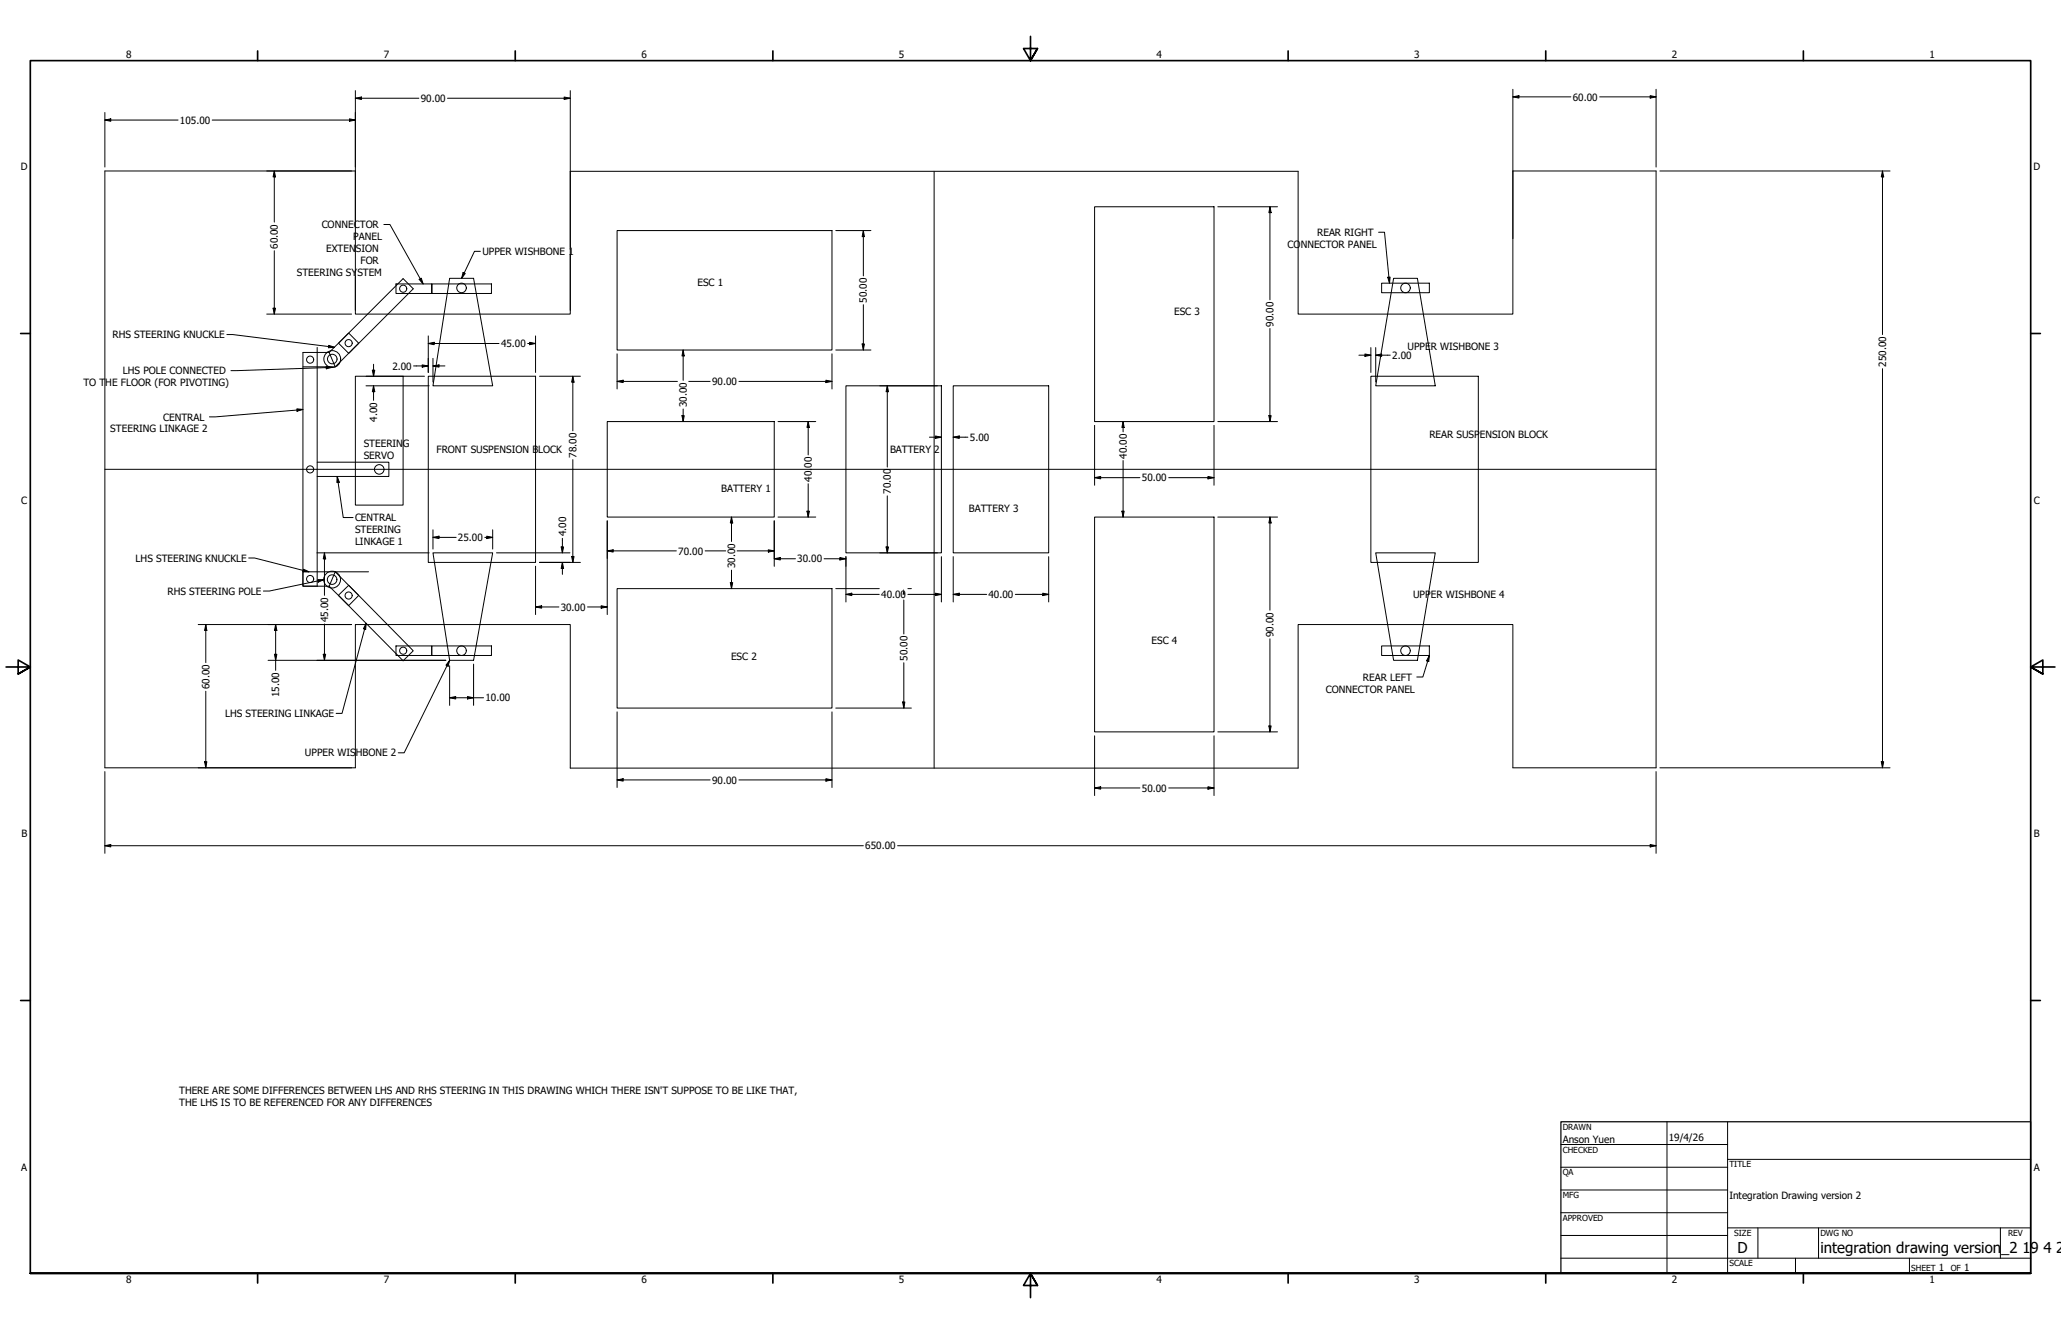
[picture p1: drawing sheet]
<svg xmlns="http://www.w3.org/2000/svg" width="864mm" height="559mm" viewBox="0 0 864 559" stroke-linecap="round" stroke-linejoin="round" font-family="sans-serif">
<!-- layer: Border (ANSI) -->
<g fill="none" stroke="#000" stroke-width=".7">
<path d="M431.8 15.2v10.2l-2.9-5.1h5.8l-2.9 5.1 2.9-5.1M107.9 21.3v4.1M215.9 21.3v4.1M323.8 21.3v4.1M539.8 21.3v4.1M647.7 21.3v4.1M755.6 21.3v4.1M8.6 139.7h4.1M850.9 139.7h4.1M2.5 279.4h10.2l-5.1-2.9v5.8l5.1-2.9-5.1 2.9M861.1 279.4h-10.2l5.1-2.9v5.8l-5.1-2.9 5.1 2.9M8.6 419.1h4.1"/>
<path d="M850.9 419.1h4.1M12.7 533.4v-508h838.2v508h-838.2h838.2M107.9 533.4v4.1M215.9 533.4v4.1M323.8 533.4v4.1M434.7 538.5l-2.9-5.1 2.9 5.1h-5.8l2.9-5.1v10.2M539.8 533.4v4.1M647.7 533.4v4.1M755.6 533.4v4.1"/>
</g>
<!-- layer: Title (ANSI) -->
<g fill="none" stroke="#000" stroke-width=".42">
<path d="M654 479.4h69.9M698.5 469.9v63.5M723.9 469.9v63.5M654 488.9h69.9M654 498.5h69.9M723.9 485.6h127M654 508h69.9M654 517.5h69.9M723.9 514.3h127M736.6 514.3v12.7M762 514.3v12.7M838.2 514.3v12.7"/>
<path d="M654 527h196.9M752.3 527v6.4M800.1 527v6.4"/>
</g>
<path d="M654 469.9h196.9v63.5h-196.9z" fill="none" stroke="#000" stroke-width=".51"/>
<!-- layer: Sketch Geometry (ANSI) -->
<g fill="none" stroke="#000" stroke-width=".42">
<path d="M43.9 71.6h105v60h90.1v-59.8h304.9v59.8h90v-60h60v250h-60v-60h-90v60.2h-304.9v-60.2h-90.1v60h-105zM391.4 71.8v250M258.6 96.6h90v50h-90zM458.7 86.6h50v90h-50zM165.9 118.9h15v4h-15zM168.9 116.7l4.3 4.3-27.1 27-4.2-4.2zM180.9 118.9h25v4h-25zM180.9 118.9v4M188.4 116.6h10l8 45h-25zM578.9 118.6h20v4h-20zM583.9 116.6h10l7.5 45h-24.9zM132.9 145.5v100.1h-6v-98h11"/>
<path d="M137.9 147.6l8.2-8.1 4.2 4.3-9.8 9.9h-13.6M137.9 147.6l2.6 6.1M148.9 157.6h20v54h-20zM179.5 157.6h44.9v78h-44.9zM574.4 157.6h45v78h-45zM254.4 176.6h70v40h-70zM354.5 161.6h40v70h-40zM399.4 161.6h40v70h-40zM43.9 196.6h650M132.9 193.6h30v6h-30M458.7 216.6h50v90h-50zM140.5 239.5l9.8 9.9-4.2 4.3-8.2-8.1"/>
<path d="M140.5 239.5h-13.6v6.1h11M140.5 239.5l-2.6 6.1M181.4 231.6h25l-8 45h-10zM576.5 231.6h24.9l-7.5 45h-10zM141.8 249.4l4.3-4.2 27.1 27.4-4.3 4.2zM258.6 246.6h90v50h-90zM165.9 270.6h15v4h-15zM180.9 270.6h25v4h-25zM578.9 270.6h20v4h-20z"/>
<circle cx="168.9" cy="120.9" r="1.49"/>
<circle cx="193.4" cy="120.6" r="2"/>
<circle cx="588.9" cy="120.6" r="2"/>
<circle cx="130" cy="150.7" r="1.49"/>
<circle cx="139.2" cy="150.4" r="3.5"/>
<circle cx="139.2" cy="150.4" r="2"/>
<circle cx="146.1" cy="143.7" r="1.49"/>
<circle cx="130" cy="196.6" r="1.49"/>
<circle cx="158.9" cy="196.6" r="2"/>
<circle cx="130" cy="242.5" r="1.49"/>
<circle cx="139.2" cy="242.8" r="3.5"/>
<circle cx="139.2" cy="242.8" r="2"/>
<circle cx="146.1" cy="249.5" r="1.49"/>
<circle cx="168.9" cy="272.6" r="1.49"/>
<circle cx="193.4" cy="272.6" r="2"/>
<circle cx="588.9" cy="272.6" r="2"/>
</g>
<!-- layer: 0 -->
<path d="M140.5 239.5h13.9" fill="none" stroke="#000" stroke-width=".42"/>
<!-- layer: Dimension (ANSI) -->
<g fill="none" stroke="#000" stroke-width=".42">
<path d="M148.9 38v54.5M239 38v65.7M633.9 37.4v62.5M693.9 37.4v32.6M43.9 50.3l2.5-.5v1zM43.9 47.1v22.9M43.9 50.3h30.7M88.9 50.3h60M146.4 49.8l2.5 .5-2.5 .5zM148.9 41.1l2.5-.5v1.1zM148.9 41.1h26.6M187.5 41.1h51.5"/>
<path d="M236.4 40.6l2.6 .5-2.6 .6zM633.9 40.6l2.6-.5v1zM633.9 40.6h24.3M670.3 40.6h23.6M691.5 40.1l2.4 .5-2.4 .5zM111.8 71.6h35.5M114.9 71.6l.5 2.5h-1zM114.9 71.6v21.4M695.5 71.6h96.5M788.8 71.6l.5 2.5h-1zM788.8 71.6v68.5M350.2 96.6h14.7"/>
<path d="M361.8 96.6l.4 2.5h-.9zM361.8 96.6v19M510.3 86.6h25M532.1 86.6l.5 2.5h-.9zM532.1 86.6v39M114.9 105v26.6M148.9 115.7v14.3M239 106.9v23.1M111.8 131.6h35.5M114.4 129.1h1l-.5 2.5zM361.8 127.6v19M532.1 137.6v39"/>
<path d="M153.4 157.6h24.5M156 155.1h1l-.5 2.5zM156.5 152.6v5M173.3 153.3h6.2M176.9 152.8l2.6 .5-2.6 .5zM179.5 143.9l2.4-.5v1zM179.5 140.7v15.3M179.5 143.9h29.6M181.4 153.3l2.6-.5v1zM181.4 150.1v9.9M181.4 153.3h5M221.1 143.9h3.3"/>
<path d="M221.9 143.4l2.5 .5-2.5 .5zM224.4 140.7v15.3M226.1 157.6h17.1M240 157.6l.5 2.5h-1zM240 157.6v22.9M258.6 159.8l2.5-.5v1zM258.6 159.8h25.2M258.6 148.2v14.7M286.3 146.6l.4 2.5h-.9zM286.3 146.6v12.7M288.6 159.8h9M309.6 159.8h39"/>
<path d="M346.1 159.3l2.5 .5-2.5 .5zM348.6 148.2v14.7M350.2 146.6h14.7M361.3 144.1h.9l-.4 2.5zM569.4 148.8h5M571.9 148.3l2.5 .5-2.5 .5zM574.4 145.6v10.4M576.5 148.8l2.4-.5v1zM576.5 148.8h6M576.5 145.6v14.4M788.8 154.4v167.2M153.4 161.6h26.4"/>
<path d="M156.5 161.6l.5 2.5h-1zM156.5 161.6v6.1M285.8 174.1h.9l-.4 2.5zM286.3 171.3v5.3M326 176.6h15.8M338.6 176.6l.6 2.5h-1.1zM338.6 176.6v14M368.6 161.6h24.2M371.8 161.6l.5 2.5h-1zM371.8 161.6v34M458.7 178.2v25.1M470.6 176.6l.4 2.5h-.9z"/>
<path d="M470.6 176.6v4.3M508.7 178.2v25.1M510.3 176.6h25M531.7 174.1h.9l-.5 2.5zM240 192.5v43.1M389.4 183.1h5.1M391.9 182.6l2.6 .5-2.6 .5zM399.4 183.1l2.6-.5v1zM399.4 183.1h6.2M470.6 192.9v23.7M506.2 199.6l2.5 .5-2.5 .5zM254.4 218.2v39.2"/>
<path d="M306.5 216.6l.5 2.5h-1zM306.5 216.6v10.2M324.4 218.2v19M326 216.6h15.8M338.1 214.1h1.1l-.6 2.5zM338.6 202.6v14M371.8 207.7v23.9M458.7 200.1l2.5-.5v1zM458.7 200.1h18.9M470.1 214.1h.9l-.4 2.5zM489.7 200.1h19M510.3 216.6h25"/>
<path d="M532.1 216.6l.5 2.5h-.9zM532.1 216.6v39M132.8 231.6h47M136 231.6l.5 2.5h-1.1zM136 231.6v17.8M181.4 225.1l2.6-.5v1zM181.4 225.1h9.7M181.4 221.9v8.1M203.1 225.1h3.3M204 224.6l2.4 .5-2.4 .5zM206.4 221.9v8.1M208 231.6h30.8"/>
<path d="M224.4 237.2v20.2M226.1 235.6h17.1M235.1 229.1h1.1l-.6 2.5zM235.6 235.6l.6 2.5h-1.1zM235.6 225.5v6.1M235.6 235.6v5M239.5 233.1h1l-.5 2.5zM254.4 230.8l2.5-.5v1zM254.4 230.8h29M295.5 230.8h8.6M306.5 238.8v7.8M308.9 230.8h15.5"/>
<path d="M321.9 230.3l2.5 .5-2.5 .5zM324.4 234.1l2.6-.5v1zM324.4 234.1h8.9M345.3 234.1h9.2M351.9 233.6l2.6 .5-2.6 .5zM354.5 233.2v19M368.6 231.6h24.2M371.3 229.1h1l-.5 2.5zM394.5 233.2v19M399.4 233.2v19M439.4 233.2v19M224.4 254.3l2.5-.6v1.1z"/>
<path d="M224.4 254.3h9.8M246.2 254.3h8.2M251.9 253.7l2.5 .6-2.5 .5zM306 244.1h1l-.5 2.5zM350.2 246.6h18.2M354.5 249l2.4-.5v1zM354.5 249h13.9M378.7 251.3v14.3M380.4 246.6h1.5M380.4 249h14.1M391.9 248.5l2.6 .5-2.6 .5zM399.4 249l2.6-.5v1z"/>
<path d="M399.4 249h14M425.4 249h14M436.9 248.5l2.5 .5-2.5 .5zM83.1 261.6h64.2M86.2 261.6l.5 2.5h-1zM86.2 261.6v16M112.3 276.6h74.5M115 274.1h1l-.5 2.5zM115.5 261.6l.5 2.5h-1zM115.5 261.6v19.2M135.4 274.1h1.1l-.5 2.5zM136 261.4v15.2"/>
<path d="M188.4 278.9v16.6M198.4 278.2v17.3M378.7 277.6v19M532.1 267.6v39M86.2 289.6v32M188.4 292.3l2.5-.5v1zM188.4 292.3h14.2M195.9 291.8l2.5 .5-2.5 .5zM258.6 298.2v31.7M348.6 298.2v31.7M350.2 296.6h31.7M378.2 294.1h1l-.5 2.5z"/>
<path d="M85.7 319.1h1l-.5 2.5zM458.7 308.2v25M508.7 308.2v25M510.3 306.6h25M531.7 304.1h.9l-.5 2.5zM788.3 319.1h1l-.5 2.5zM43.9 323.2v34.2M83.1 321.6h64.2M258.6 326.7l2.5-.5v1zM258.6 326.7h39M309.6 326.7h39M346.1 326.2l2.5 .5-2.5 .5z"/>
<path d="M458.7 330.1l2.5-.5v1zM458.7 330.1h18.9M489.7 330.1h19M506.2 329.6l2.5 .5-2.5 .5zM693.9 323.2v34.2M695.5 321.6h96.5M43.9 354.3l2.5-.5v1zM43.9 354.3h317.9M376.1 354.3h317.8M691.5 353.8l2.4 .5-2.4 .5z"/>
</g>
<g fill="#000">
<path d="M43.9 50.3l2.5-.5v1zM146.4 49.8l2.5 .5-2.5 .5zM148.9 41.1l2.5-.5v1.1zM236.4 40.6l2.6 .5-2.6 .6zM633.9 40.6l2.6-.5v1zM691.5 40.1l2.4 .5-2.4 .5zM114.9 71.6l.5 2.5h-1zM788.8 71.6l.5 2.5h-1zM361.8 96.6l.4 2.5h-.9zM532.1 86.6l.5 2.5h-.9zM114.4 129.1h1l-.5 2.5zM156 155.1h1l-.5 2.5z"/>
<path d="M176.9 152.8l2.6 .5-2.6 .5zM179.5 143.9l2.4-.5v1zM181.4 153.3l2.6-.5v1zM221.9 143.4l2.5 .5-2.5 .5zM258.6 159.8l2.5-.5v1zM286.3 146.6l.4 2.5h-.9zM361.3 144.1h.9l-.4 2.5zM571.9 148.3l2.5 .5-2.5 .5zM576.5 148.8l2.4-.5v1zM156.5 161.6l.5 2.5h-1zM240 157.6l.5 2.5h-1zM285.8 174.1h.9l-.4 2.5z"/>
<path d="M338.6 176.6l.6 2.5h-1.1zM346.1 159.3l2.5 .5-2.5 .5zM371.8 161.6l.5 2.5h-1zM470.6 176.6l.4 2.5h-.9zM531.7 174.1h.9l-.5 2.5zM391.9 182.6l2.6 .5-2.6 .5zM399.4 183.1l2.6-.5v1zM458.7 200.1l2.5-.5v1zM306.5 216.6l.5 2.5h-1zM338.1 214.1h1.1l-.6 2.5zM470.1 214.1h.9l-.4 2.5zM506.2 199.6l2.5 .5-2.5 .5z"/>
<path d="M532.1 216.6l.5 2.5h-.9zM136 231.6l.5 2.5h-1.1zM181.4 225.1l2.6-.5v1zM204 224.6l2.4 .5-2.4 .5zM235.1 229.1h1.1l-.6 2.5zM235.6 235.6l.6 2.5h-1.1zM239.5 233.1h1l-.5 2.5zM254.4 230.8l2.5-.5v1zM321.9 230.3l2.5 .5-2.5 .5zM324.4 234.1l2.6-.5v1zM351.9 233.6l2.6 .5-2.6 .5zM371.3 229.1h1l-.5 2.5z"/>
<path d="M224.4 254.3l2.5-.6v1.1zM251.9 253.7l2.5 .6-2.5 .5zM306 244.1h1l-.5 2.5zM354.5 249l2.4-.5v1zM378.7 246.6l.5 2.5h-1zM391.9 248.5l2.6 .5-2.6 .5zM399.4 249l2.6-.5v1zM436.9 248.5l2.5 .5-2.5 .5zM86.2 261.6l.5 2.5h-1zM115 274.1h1l-.5 2.5zM115.5 261.6l.5 2.5h-1zM135.4 274.1h1.1l-.5 2.5z"/>
<path d="M188.4 292.3l2.5-.5v1zM195.9 291.8l2.5 .5-2.5 .5zM378.2 294.1h1l-.5 2.5zM85.7 319.1h1l-.5 2.5zM531.7 304.1h.9l-.5 2.5zM788.3 319.1h1l-.5 2.5zM258.6 326.7l2.5-.5v1zM346.1 326.2l2.5 .5-2.5 .5zM458.7 330.1l2.5-.5v1zM506.2 329.6l2.5 .5-2.5 .5zM43.9 354.3l2.5-.5v1zM691.5 353.8l2.4 .5-2.4 .5z"/>
</g>
<!-- layer: Symbol (ANSI) -->
<g fill="none" stroke="#000" stroke-width=".42">
<path d="M160.8 94h2.6l13.9 24.9M577.7 97.3h2.4l2.1 21.3M175.6 117l.9-.5 .8 2.4zM194.1 114.1l.8 .5-1.5 2zM201.3 105.3h-2.5l-5.4 11.3M581.5 116.1h1l-.3 2.5zM95.1 140.1h2.4l42.6 5.4M136.7 153.5l2.5 .4-2.5 .6zM137.7 144.7l2.4 .8-2.5 .2zM139.2 153.9l-42.4 1.4M124.4 171.3l2.5 .2-2.4 .8zM126.9 171.5l-39.1 3.1"/>
<path d="M141.3 199.6l.9 2.4-1 .1zM141.3 199.6l2.5 17.2h4.2M104.2 233.7h2.5l22.8 5.8M127.2 238.4l2.3 1.1-2.6-.1zM133.2 242.8h2.5l-2.4 1zM135.7 242.8l-22.9 4.8h-2.4M153.4 261.1l-.2 2.6-.9-.3zM153.4 261.1l-10.1 37.7h-2.5M188.4 276.6l-.6 2.5-.9-.5zM188.4 276.6l-19 38.7h-2.5M598.9 274.6l-.2 2.5-1-.2zM598.9 274.6l-2.7 9h-2.5"/>
</g>
<path d="M175.6 117l.9-.5 .8 2.4zM194.1 114.1l.8 .5-1.5 2zM581.5 116.1h1l-.3 2.5zM136.7 153.5l2.5 .4-2.5 .6zM137.7 144.7l2.4 .8-2.5 .2zM124.4 171.3l2.5 .2-2.4 .8zM141.3 199.6l.9 2.4-1 .1zM127.2 238.4l2.3 1.1-2.6-.1zM133.2 242.8h2.5l-2.4 1zM153.4 261.1l-.2 2.6-.9-.3zM188.4 276.6l-.6 2.5-.9-.5zM598.9 274.6l-.2 2.5-1-.2z" fill="#000"/>
<g font-size="6.3">
<text x="728.1" y="524.9">D</text>
<text x="762.8" y="525">integration drawing version</text>
<text x="838.6" y="525">_2</text>
<text x="847.4" y="525">19</text>
<text x="856.2" y="525">4</text>
<text x="861.6" y="525">2</text>
</g>
<g font-size="4.2">
<text x="52.8" y="24.4">8</text>
<text x="160.8" y="24.4">7</text>
<text x="268.7" y="24.4">6</text>
<text x="376.7" y="24.4">5</text>
<text x="484.6" y="24.4">4</text>
<text x="592.6" y="24.4">3</text>
<text x="700.5" y="24.4">2</text>
<text x="808.5" y="24.4">1</text>
<text x="176.3" y="42.7">90.00</text>
<text x="659.1" y="42.1">60.00</text>
<text x="75.4" y="51.8">105.00</text>
<text x="8.8" y="71.4">D</text>
<text x="852" y="71.4">D</text>
<text x="134.8" y="95.6">CONNECTOR</text>
<text x="148" y="100.6">PANEL</text>
<text x="551.9" y="98.8">REAR RIGHT</text>
<text x="116.5" y="104.3" transform="rotate(-90 116.5 104.3)">60.00</text>
<text x="136.7" y="105.6">EXTEN</text>
<text x="149.1" y="105.6">SION</text>
<text x="202.1" y="106.8">UPPER WISHBONE 1</text>
<text x="539.5" y="103.8">CO</text>
<text x="545" y="103.8">NNECTOR PANEL</text>
<text x="151" y="110.6">FOR</text>
<text x="124.4" y="115.6">STEERING SY</text>
<text x="149.7" y="115.6">STEM</text>
<text x="292.2" y="119.6">ESC 1</text>
<text x="363.3" y="126.8" transform="rotate(-90 363.3 126.8)">50.00</text>
<text x="492" y="132">ESC 3</text>
<text x="533.7" y="136.8" transform="rotate(-90 533.7 136.8)">90.00</text>
<text x="47.2" y="141.7">RHS STEERING KNUCKLE</text>
<text x="209.9" y="145.4">45.00</text>
<text x="589.8" y="146.7">UPPER WISHBONE 3</text>
<text x="164.4" y="154.8">2.00</text>
<text x="583.4" y="150.3">2.00</text>
<text x="790.3" y="153.6" transform="rotate(-90 790.3 153.6)">250.00</text>
<text x="35" y="161.8">TO T</text>
<text x="44.1" y="161.8">HE FLOOR (FOR PIVOTING)</text>
<text x="51.5" y="156.8">LHS POLE CONNECTED</text>
<text x="298.4" y="161.3">90.00</text>
<text x="287.8" y="170.5" transform="rotate(-90 287.8 170.5)">30.00</text>
<text x="68.3" y="176.1">CENTRAL</text>
<text x="158.1" y="176.7" transform="rotate(-90 158.1 176.7)">4.00</text>
<text x="46.2" y="181.2">STEERING LINKAGE 2</text>
<text x="406.4" y="184.7">5.00</text>
<text x="598.9" y="183.6">REAR SUSP</text>
<text x="620.1" y="183.6">ENSION BLOCK</text>
<text x="152.4" y="187.1">STEERING</text>
<text x="182.9" y="189.7">FRONT SUSPENSION B</text>
<text x="225.6" y="189.7">LOCK</text>
<text x="241.6" y="191.7" transform="rotate(-90 241.6 191.7)">78.00</text>
<text x="372.9" y="189.8">BATTERY</text>
<text x="391.5" y="189.8">2</text>
<text x="152.4" y="192.1">SERVO</text>
<text x="340.2" y="196" transform="rotate(-90 340.2 196)">00</text>
<text x="472.1" y="192.2" transform="rotate(-90 472.1 192.2)">40.00</text>
<text x="340.2" y="201.8" transform="rotate(-90 340.2 201.8)">40.</text>
<text x="478.5" y="201.6">50.00</text>
<text x="302.2" y="206.2">BATTERY 1</text>
<text x="373.3" y="206.9" transform="rotate(-90 373.3 206.9)">70.00</text>
<text x="8.9" y="211.1">C</text>
<text x="406" y="214.3">BATTERY 3</text>
<text x="852.2" y="211.1">C</text>
<text x="148.8" y="218.3">CENTRAL</text>
<text x="148.8" y="223.3">STEERING</text>
<text x="191.9" y="226.6">25.00</text>
<text x="237.2" y="224.7" transform="rotate(-90 237.2 224.7)">4.00</text>
<text x="148.8" y="228.3">LINKAGE 1</text>
<text x="284.2" y="232.3">70.00</text>
<text x="56.8" y="235.3">LHS STEERING KNUCKLE</text>
<text x="308" y="238" transform="rotate(-90 308 238)">30.00</text>
<text x="334.1" y="235.6">30.00</text>
<text x="70.2" y="249.1">RHS STEERING POLE</text>
<text x="369.3" y="250.5">40.00</text>
<text x="414.2" y="250.5">40.00</text>
<text x="592.1" y="250.5">UPPER WISHBONE 4</text>
<text x="234.9" y="255.8">30.00</text>
<text x="137.5" y="260.6" transform="rotate(-90 137.5 260.6)">45.00</text>
<text x="482.5" y="269.9">ESC 4</text>
<text x="533.7" y="266.8" transform="rotate(-90 533.7 266.8)">90.00</text>
<text x="306.3" y="276.4">ESC 2</text>
<text x="380.2" y="276.8" transform="rotate(-90 380.2 276.8)">50.00</text>
<text x="571.1" y="285.1">REAR LEFT</text>
<text x="87.8" y="288.7" transform="rotate(-90 87.8 288.7)">60.00</text>
<text x="117" y="292" transform="rotate(-90 117 292)">15.00</text>
<text x="203.4" y="293.8">10.00</text>
<text x="555.6" y="290.1">CONNECTOR PANEL</text>
<text x="94.4" y="300.4">LHS STEERING LINKAGE</text>
<text x="127.8" y="316.9">UPPER WIS</text>
<text x="149.1" y="316.9">HBONE 2</text>
<text x="298.4" y="328.2">90.00</text>
<text x="478.5" y="331.6">50.00</text>
<text x="9" y="350.8">B</text>
<text x="852.2" y="350.8">B</text>
<text x="362.6" y="355.8">650.00</text>
<text x="75.1" y="458.2">THERE ARE SOME DIFFERENCES BETWEEN LHS AND RHS STEERING IN THIS DRAWING WHICH THERE ISN'T SUPPOSE TO BE LIKE THAT,</text>
<text x="75.1" y="463.2">THE LHS IS TO BE REFERENCED FOR ANY DIFFERENCES</text>
<text x="654.8" y="478.6">Anson Yuen</text>
<text x="699.3" y="478">19/4/26</text>
<text x="8.9" y="490.5">A</text>
<text x="852.2" y="490.5">A</text>
<text x="724.7" y="502.2">Integration Drawing version 2</text>
<text x="812.4" y="532.6">1</text>
<text x="823" y="532.6">1</text>
<text x="52.8" y="537.5">8</text>
<text x="160.8" y="537.5">7</text>
<text x="268.7" y="537.5">6</text>
<text x="376.7" y="537.5">5</text>
<text x="484.6" y="537.5">4</text>
<text x="592.6" y="537.5">3</text>
<text x="700.5" y="537.5">2</text>
<text x="808.5" y="537.5">1</text>
</g>
<g font-size="3.5">
<text x="654.8" y="473.2">DRAWN</text>
<text x="654.8" y="482.8">CHECKED</text>
<text x="724.7" y="488.9">TITLE</text>
<text x="654.8" y="492.3">QA</text>
<text x="654.8" y="501.8">MFG</text>
<text x="654.8" y="511.4">APPROVED</text>
<text x="726.7" y="517.7">SIZE</text>
<text x="762.8" y="517.7">DWG NO</text>
<text x="841.4" y="517.7">REV</text>
<text x="724.7" y="530.4">SCALE</text>
<text x="800.9" y="532.6">SHEET</text>
<text x="817.4" y="532.6">OF</text>
</g>
</svg>
